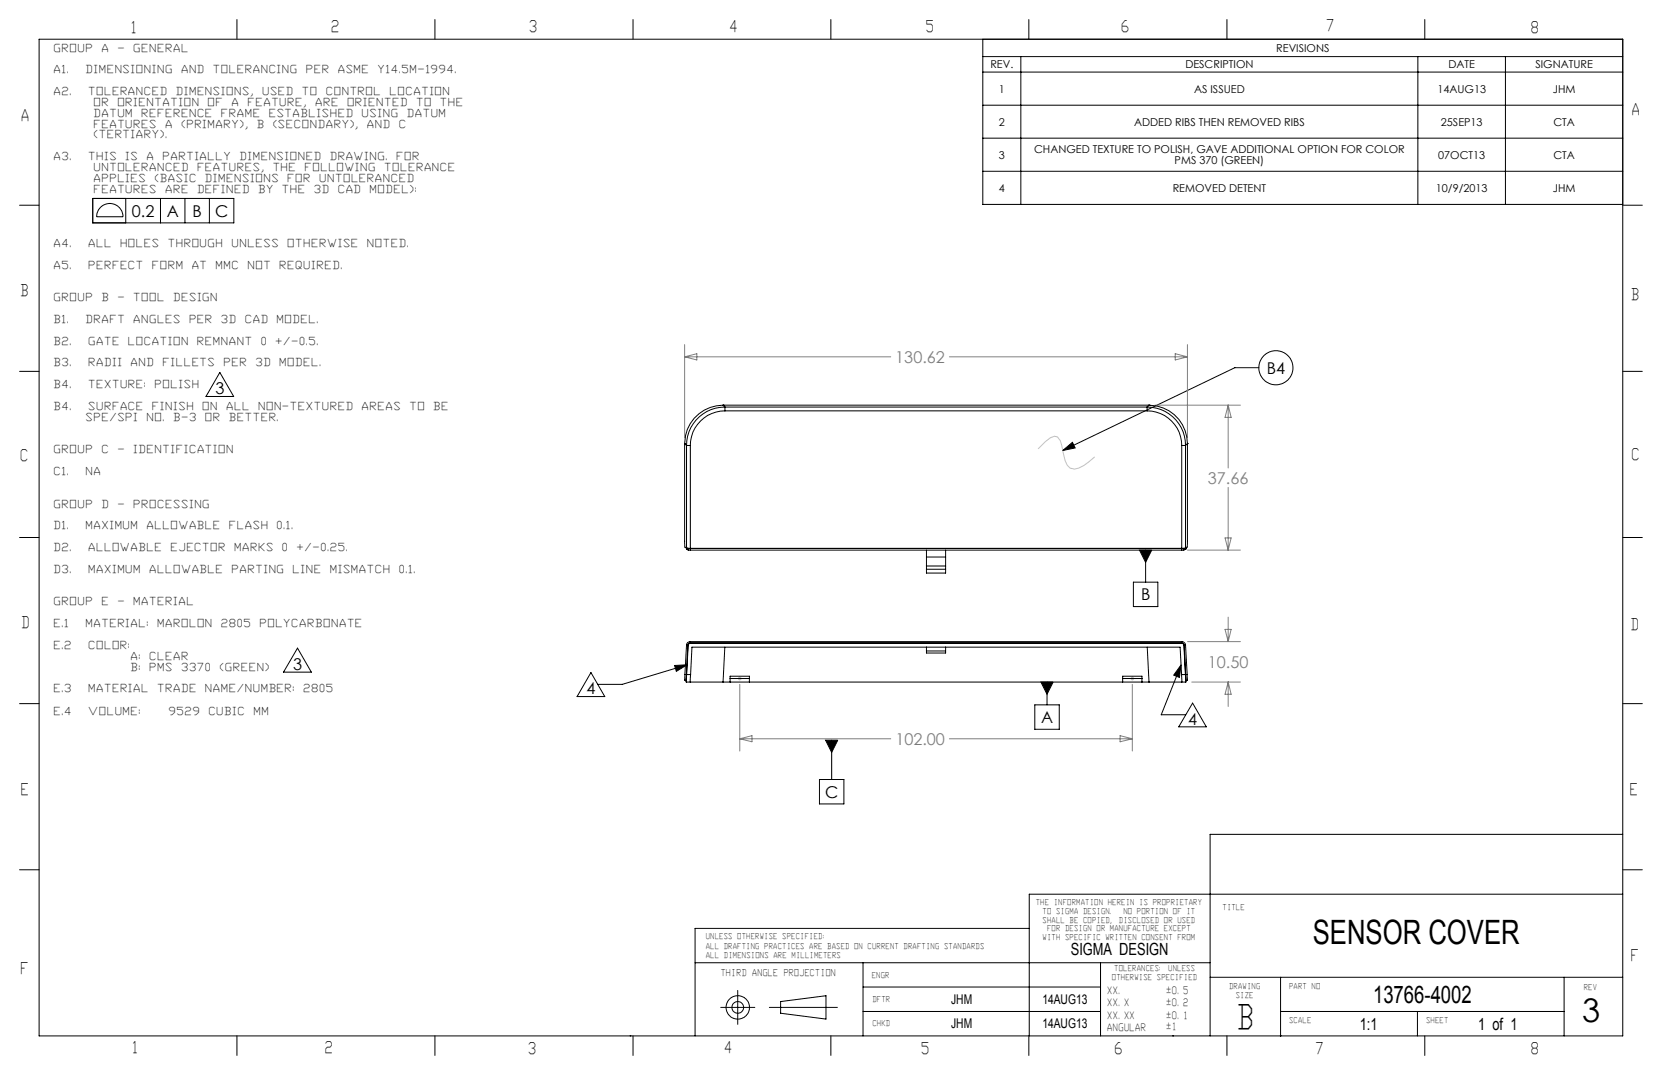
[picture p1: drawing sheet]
<svg xmlns="http://www.w3.org/2000/svg" width="432mm" height="279mm" viewBox="0 0 432 279" stroke-linecap="round" stroke-linejoin="round" font-family="sans-serif">
<g fill="none" stroke="#000" stroke-width=".26">
<path d="M10.2 10.2h411.4v259h-411.4zM61.6 5.1v5.1M113 5.1v5.1M164.5 5.1v5.1M215.9 5.1v5.1M255.3 10.2v42.9h166.3M255.3 14.7h166.3M255.3 18.7h166.3M265.2 14.7v38.4M267.3 5.1v5.1M318.8 5.1v5.1M368.4 14.7v38.4"/>
<path d="M370.2 5.1v5.1M391.1 14.7v38.4M255.3 27.3h166.3M255.3 35.9h166.3M5.1 53.3h5.1M24.1 51.6h36.6v6.3h-36.6zM26.1 53.9a3.4 3.4 0 0 1 3.7-.8 3.4 3.4 0 0 1 2.2 3.2h-6.9l.2-1zM32.7 51.6v6.3M41.7 51.6v6.3M48 51.6v6.3M54.4 51.6v6.3M255.3 44.5h166.3"/>
<path d="M421.6 53.3h5.1M5.1 96.5h5.1M57.1 96.8l3.6 6.2h-7.2zM327.1 95.6h-6.3l-44.7 21.5M421.6 96.5h5.1M177.9 115.3h.1M177.9 115.3v25.9v1l.5 .3M177.9 115.3l.5 .5M178.4 115.8h1M178.4 115.8v26.7M179.4 115.8v27.2M187.9 105.3h.1"/>
<path d="M187.9 105.3a10.1 10.1 0 0 0-10 10M187.9 105.3l.4 .5M187.9 105.3h110.6M188.3 106.8a9 9 0 0 0-8.9 9M188.3 105.8a10 10 0 0 0-9.9 10M188.3 105.8v1M188.3 106.8h109.7M188.3 105.8h109.7M276.1 117.1l2.5-2.1 .7 1.4zM298 106.8a9 9 0 0 1 9 9M298 105.8a10 10 0 0 1 10 10M298 105.8v1"/>
<path d="M298.5 105.3h.1M298.5 105.3a10 10 0 0 1 10 10M298.5 105.3l-.5 .5M307 115.8h1M307 115.8v27.2M308 115.8v26.7M308.5 115.3h.1M308.5 115.3v26.1a.88 .88 0 0 1-.5 1.1M308.5 115.3l-.5 .5M5.1 139.7h5.1M421.6 139.7h5.1M178.3 142.5l.1 .2"/>
<path d="M178.4 142.5h129.6M178.4 142.5h.1M178.4 142.5l.3 .1M178.4 142.5v.2M178.4 142.7h.1M178.4 142.7l.4 .2M178.7 142.6h129M178.7 142.6l.1 .3M178.8 142.9l.6 .1M179.4 143h127.6M240.7 144.8v2.3M240.7 144.8h5"/>
<path d="M240.7 147.1v1.8h5v-1.8M240.7 143v1.8M240.7 147.1h5M240.7 148h5M245.7 144.8v2.3M245.7 143v1.8M294.5 151.3h6.3v6.4h-6.3zM296.1 143h3.1l-1.6 3.2zM297.6 143v8.3M307.6 142.9l-.6 .1M307.7 142.6l-.1 .3M308 142.7h.1"/>
<path d="M308 142.7l-.4 .2M308 142.5h.1M308 142.5l-.3 .1M308 142.5v.2M77.3 168.5l3.6 6.2h-7.2zM153.5 174.8l3.6 6.2h-7.2zM175.3 173l3.2-.2-2.8 1.7zM177.9 175.3v1.5h.3M177.9 175.3h.4M178.2 176.8l.1 .5M178.3 177.3h1M178.3 175.3l-.1 1.5"/>
<path d="M178.3 175.3l.1 .1M178.4 167.7h.1M178.4 167.7h.3M178.4 167.7l-.5 7.6M178.4 175.4l-.1 1.9M178.4 175.3h1M178.4 175.3v.1M178.5 172.8l-16.8 5.1h-6.4M178.7 167.7l.3-.4 .4-.2h127.6l.5 .2 .2 .4M178.7 167.7h.1M178.7 167.7l-.4 7.6M178.8 167.7l-.4 7.6"/>
<path d="M179.3 177.3h8.6M179.4 167.2l-.5 .2-.1 .3M179.4 166.8a.96 .96 0 0 0-1 .9M179.4 166.8v.4M179.4 167.2h127.6M179.4 166.8h127.6M179.4 175.3l-.1 2M179.4 175.3l.4-7.1h126.8l.4 7.1M187.9 177.3h110.6M188.3 168.2l-.4 9.1M189.7 176.4h5M189.7 177.3v-1.5h5v1.5"/>
<path d="M240.7 168.2v1.5h5v-1.5M240.7 169.2h5M270.4 177.3h3.2l-1.6 3.1zM272 177.3v5.9M291.7 176.4h5M291.7 177.3v-1.5h5v1.5M298.1 168.2l.4 9.1M298.5 177.3h8.6M306.8 172.8l-.4 3.3-1.5-.6zM306.8 172.8l-5.1 13h6.3M307 175.3l.1 2M307 175.3h1"/>
<path d="M307 167.2l.4 .1 .2 .4M307 166.8h.2a.98 .98 0 0 1 .8 .9M307 166.8v.4M307.1 177.3h1M307.6 167.7l.4 7.6M307.6 167.7h.1M307.7 167.7l.3 7.6M308 175.4l.1 1.9M308 175.3v.1M308 167.7h.1M308 167.7h-.3M308 167.7l.4 7.6"/>
<path d="M308 175.3l.2 1.5M308.2 176.8l-.1 .5M308.4 175.3l.1 1.5h-.3M308.4 175.3h-.4M5.1 182.9h5.1M214.5 192.4h3.2l-1.6 3.1zM216.1 192.4v10.2M268.9 183.2h6.3v6.3h-6.3zM309.8 182.7l3.6 6.2h-7.2zM421.6 182.9h5.1M212.9 202.6h6.4v6.4h-6.4zM421.6 216.9h-107.2v52.3"/>
<path d="M5.1 226.1h5.1M421.6 226.1h5.1M421.6 232.4h-154.2v36.8M180.6 250.2h133.8M191.7 257.4v8.8M224.2 250.2v19M224.2 256.5h61.7M267.4 241.3h-86.8v27.9M285.9 250.2v19M314.4 254h107.2M332.7 254v15.2M406.4 254v15.2"/>
<path d="M61.6 269.2v5.1M113 269.2v5.1M164.5 269.2v5.1M187.3 261.8h8.8M199.9 261.8h17.7M202.8 260.3l11.8-1.5v6.1l-11.8-1.6zM215.9 269.2v5.1M224.2 262.9h61.7M267.3 269.2v5.1M318.8 269.2v5.1M332.7 262.9h73.7M368.3 262.9v6.3"/>
<path d="M370.2 269.2v5.1"/>
<circle cx="331.5" cy="95.6" r="4.4"/>
<circle cx="191.7" cy="261.8" r="3.1"/>
<circle cx="191.7" cy="261.8" r="1.52"/>
</g>
<path d="M269.7 116.7l1.8-1.9 1.4-1 1.1-.4 .7 .2 .8 .9 1.2 5.2a2.42 2.42 0 0 0 3.5 2l1.4-.7 2.8-2.3M191.7 176.4h1M191.8 176l.7 .7M192.2 175.9v.9M192.5 176l-.7 .7M293.7 176.4h1M293.8 176l.7 .7M294.2 175.9v.9M294.5 176l-.7 .7" fill="none" stroke="#c0c0c0" stroke-width=".26"/>
<g fill="none" stroke="#808080" stroke-width=".26">
<path d="M177.9 89.6v24.2M177.9 92.7h53.5M177.9 92.7l3.1-.8v1.7zM246.7 92.7h61.8M305.3 91.9l3.2 .8-3.2 .9zM308.5 89.6v24.2M300 105.3h22.3M319.1 105.3v16.3M319.1 105.3l.8 3.2h-1.6zM318.3 139.8h1.6l-.8 3.2zM319.1 126.7v16.3M308.5 143h13.8"/>
<path d="M192.2 177.9v17.3M294.2 177.9v17.3M308.5 166.8h13.8M309.6 177.3h12.7M318.3 163.6h1.6l-.8 3.2zM319.1 160.4v6.4M319.1 177.3v6.3M319.1 177.3l.8 3.1h-1.6zM192.2 192h39.2M192.2 192l3.2-.8v1.6zM246.7 192h47.5M291 191.2l3.2 .8-3.2 .8z"/>
</g>
<path d="M276.1 117.1l2.5-2.1 .7 1.4zM306.8 172.8l-.4 3.3-1.5-.6zM175.3 173l3.2-.2-2.8 1.7zM296.1 143l1.5 3.2 1.6-3.2zM270.4 177.3l1.6 3.1 1.6-3.1zM214.5 192.4l1.6 3.1 1.6-3.1z" fill="#000"/>
<g font-size="8.7">
<text x="341.1" y="245.3">SENSOR COVER</text>
<text x="322" y="267.5">B</text>
</g>
<text font-size="8.5" x="411.1" y="265.7">3</text>
<text font-size="6.3" x="356.7" y="260.6">13766-4002</text>
<g font-size="4.4">
<text x="278.2" y="248.2">SIGMA DESIGN</text>
<text x="353.3" y="267.6">1:1</text>
<text x="384.1" y="267.6">1 of 1</text>
</g>
<g font-size="4.2">
<text x="34" y="8.6">1</text>
<text x="86.3" y="8.4">2</text>
<text x="137.7" y="8.4">3</text>
<text x="189.8" y="8.3">4</text>
<text x="240.8" y="8.4">5</text>
<text x="291.6" y="8.3">6</text>
<text x="344.8" y="8.1">7</text>
<text x="398" y="8.6">8</text>
<text x="424.2" y="29.9">A</text>
<text x="5.8" y="31.4">A</text>
<text x="34.3" y="56.4">0.2</text>
<text x="43.3" y="56.4">A</text>
<text x="50" y="56.4">B</text>
<text x="55.9" y="56.4">C</text>
<text x="5.6" y="76.9">B</text>
<text x="424" y="77.9">B</text>
<text x="329.1" y="97.1">B4</text>
<text x="56" y="102.4">3</text>
<text x="5.5" y="119.8">C</text>
<text x="424.1" y="119.5">C</text>
<text x="296.5" y="156.1">B</text>
<text x="5.8" y="163.2">D</text>
<text x="424" y="163.7">D</text>
<text x="76.2" y="174.1">3</text>
<text x="152.4" y="180.4">4</text>
<text x="270.5" y="188">A</text>
<text x="308.7" y="188.3">4</text>
<text x="5.6" y="206.7">E</text>
<text x="214.4" y="207.3">C</text>
<text x="423.7" y="206.5">E</text>
<text x="423.9" y="249.8">F</text>
<text x="5.6" y="253.2">F</text>
<text x="34.4" y="273.6">1</text>
<text x="84.6" y="273.7">2</text>
<text x="137.4" y="273.9">3</text>
<text x="188.4" y="273.7">4</text>
<text x="239.6" y="273.9">5</text>
<text x="289.9" y="273.9">6</text>
<text x="342.1" y="273.9">7</text>
<text x="398" y="273.9">8</text>
</g>
<g font-size="4.2" fill="#808080">
<text x="232.6" y="94.3">130.62</text>
<text x="313.8" y="125.7">37.66</text>
<text x="313.8" y="173.6">10.50</text>
<text x="232.6" y="193.6">102.00</text>
</g>
<g font-size="3.5">
<text x="247.1" y="261">JHM</text>
<text x="270.8" y="261">14AUG13</text>
<text x="247.1" y="267.3">JHM</text>
<text x="270.8" y="267.3">14AUG13</text>
</g>
<g font-size="2.8">
<text x="14.2" y="13.4">GROUP</text>
<text x="26.6" y="13.4">A</text>
<text x="30.7" y="13.4">-</text>
<text x="34.9" y="13.4">GENERAL</text>
<text x="257.3" y="17.8">REV.</text>
<text x="308" y="17.8">DESCRIPTION</text>
<text x="331.6" y="13.5">REVISIONS</text>
<text x="376.3" y="17.8">DATE</text>
<text x="398.9" y="17.8">SIGNATURE</text>
<text x="14.2" y="19.1">A1.</text>
<text x="22.5" y="19.1">DIMENSIONING</text>
<text x="47.3" y="19.1">AND</text>
<text x="55.6" y="19.1">TOLERANCING</text>
<text x="79.7" y="19.1">PER</text>
<text x="88" y="19.1">ASME</text>
<text x="98.4" y="19.1">Y14.5M-1994.</text>
<text x="14.2" y="24.7">A2.</text>
<text x="23.2" y="24.7">TOLERANCED</text>
<text x="24.5" y="27.5">OR</text>
<text x="30.7" y="27.5">ORIENTATION</text>
<text x="45.9" y="24.7">DIMENSIONS,</text>
<text x="54.2" y="27.5">OF</text>
<text x="60.4" y="27.5">A</text>
<text x="64.5" y="27.5">FEATURE,</text>
<text x="68.3" y="24.7">USED</text>
<text x="78.7" y="24.7">TO</text>
<text x="82.1" y="27.5">ARE</text>
<text x="84.9" y="24.7">CONTROL</text>
<text x="90.4" y="27.5">ORIENTED</text>
<text x="101.5" y="24.7">LOCATION</text>
<text x="108.4" y="27.5">TO</text>
<text x="114.6" y="27.5">THE</text>
<text x="259.5" y="24.1">1</text>
<text x="310.2" y="24.1">AS ISSUED</text>
<text x="373.5" y="24.1">14AUG13</text>
<text x="403.5" y="24.1">JHM</text>
<text x="24.5" y="30.3">DATUM</text>
<text x="24.5" y="36">(TERTIARY).</text>
<text x="24.5" y="33.2">FEATURES</text>
<text x="37" y="30.3">REFERENCE</text>
<text x="43.2" y="33.2">A</text>
<text x="47.3" y="33.2">(PRIMARY),</text>
<text x="57.7" y="30.3">FRAME</text>
<text x="67" y="33.2">B</text>
<text x="70.1" y="30.3">ESTABLISHED</text>
<text x="71.1" y="33.2">(SECONDARY),</text>
<text x="94.2" y="30.3">USING</text>
<text x="95.6" y="33.2">AND</text>
<text x="103.9" y="33.2">C</text>
<text x="105.9" y="30.3">DATUM</text>
<text x="259.5" y="32.7">2</text>
<text x="294.6" y="32.7">ADDED RIBS THEN REMOVED RIBS</text>
<text x="374.4" y="32.7">25SEP13</text>
<text x="403.6" y="32.7">CTA</text>
<text x="14.2" y="41.6">A3.</text>
<text x="23.2" y="41.6">THIS</text>
<text x="32.8" y="41.6">IS</text>
<text x="38.3" y="41.6">A</text>
<text x="42.5" y="41.6">PARTIALLY</text>
<text x="62.5" y="41.6">DIMENSIONED</text>
<text x="85.9" y="41.6">DRAWING.</text>
<text x="103.2" y="41.6">FOR</text>
<text x="259.5" y="41.3">3</text>
<text x="268.7" y="39.9">CHANGED TEXTURE TO POLISH, GAVE ADDITIONAL OPTION FOR COLOR</text>
<text x="373.7" y="41.3">07OCT13</text>
<text x="403.6" y="41.3">CTA</text>
<text x="24.5" y="44.5">UNTOLERANCED</text>
<text x="24.5" y="47.3">APPLIES</text>
<text x="40.4" y="47.3">(BASIC</text>
<text x="51.4" y="44.5">FEATURES,</text>
<text x="53.5" y="47.3">DIMENSIONS</text>
<text x="71.1" y="44.5">THE</text>
<text x="74.9" y="47.3">FOR</text>
<text x="79.4" y="44.5">FOLLOWING</text>
<text x="83.2" y="47.3">UNTOLERANCED</text>
<text x="100.1" y="44.5">TOLERANCE</text>
<text x="305.2" y="42.7">PMS 370 (GREEN)</text>
<text x="24.5" y="50.1">FEATURES</text>
<text x="43.2" y="50.1">ARE</text>
<text x="51.4" y="50.1">DEFINED</text>
<text x="67.3" y="50.1">BY</text>
<text x="73.5" y="50.1">THE</text>
<text x="81.8" y="50.1">3D</text>
<text x="88" y="50.1">CAD</text>
<text x="96.3" y="50.1">MODEL):</text>
<text x="259.5" y="49.9">4</text>
<text x="304.7" y="49.9">REMOVED DETENT</text>
<text x="373.1" y="49.9">10/9/2013</text>
<text x="403.5" y="49.9">JHM</text>
<text x="14.2" y="64.2">A4.</text>
<text x="23.2" y="64.2">ALL</text>
<text x="31.4" y="64.2">HOLES</text>
<text x="43.9" y="64.2">THROUGH</text>
<text x="60.4" y="64.2">UNLESS</text>
<text x="74.9" y="64.2">OTHERWISE</text>
<text x="95.6" y="64.2">NOTED.</text>
<text x="14.2" y="69.9">A5.</text>
<text x="23.2" y="69.9">PERFECT</text>
<text x="39.7" y="69.9">FORM</text>
<text x="50.1" y="69.9">AT</text>
<text x="56.3" y="69.9">MMC</text>
<text x="64.6" y="69.9">NOT</text>
<text x="72.8" y="69.9">REQUIRED.</text>
<text x="14.2" y="78.3">GROUP</text>
<text x="14.2" y="84">B1.</text>
<text x="22.5" y="84">DRAFT</text>
<text x="26.6" y="78.3">B</text>
<text x="30.7" y="78.3">-</text>
<text x="34.9" y="84">ANGLES</text>
<text x="34.9" y="78.3">TOOL</text>
<text x="45.2" y="78.3">DESIGN</text>
<text x="49.4" y="84">PER</text>
<text x="57.7" y="84">3D</text>
<text x="63.9" y="84">CAD</text>
<text x="72.1" y="84">MODEL.</text>
<text x="14.2" y="89.6">B2.</text>
<text x="23.2" y="89.6">GATE</text>
<text x="33.5" y="89.6">LOCATION</text>
<text x="51.4" y="89.6">REMNANT</text>
<text x="68" y="89.6">0</text>
<text x="71.8" y="89.6">+/-0.5.</text>
<text x="14.2" y="95.3">B3.</text>
<text x="23.2" y="95.3">RADII</text>
<text x="34.2" y="95.3">AND</text>
<text x="42.5" y="95.3">FILLETS</text>
<text x="58.3" y="95.3">PER</text>
<text x="66.6" y="95.3">3D</text>
<text x="72.8" y="95.3">MODEL.</text>
<text x="14.2" y="100.9">B4.</text>
<text x="23.2" y="100.9">TEXTURE:</text>
<text x="40.4" y="100.9">POLISH</text>
<text x="14.2" y="106.5">B4.</text>
<text x="23.2" y="106.5">SURFACE</text>
<text x="39.7" y="106.5">FINISH</text>
<text x="52.8" y="106.5">ON</text>
<text x="59" y="106.5">ALL</text>
<text x="67.3" y="106.5">NON-TEXTURED</text>
<text x="94.2" y="106.5">AREAS</text>
<text x="106.6" y="106.5">TO</text>
<text x="112.8" y="106.5">BE</text>
<text x="22.5" y="109.4">SPE/SPI</text>
<text x="38.3" y="109.4">NO.</text>
<text x="45.2" y="109.4">B-3</text>
<text x="53.5" y="109.4">OR</text>
<text x="59.7" y="109.4">BETTER.</text>
<text x="14.2" y="117.8">GROUP</text>
<text x="26.6" y="117.8">C</text>
<text x="30.7" y="117.8">-</text>
<text x="34.9" y="117.8">IDENTIFICATION</text>
<text x="14.2" y="123.5">C1.</text>
<text x="22.5" y="123.5">NA</text>
<text x="14.2" y="131.9">GROUP</text>
<text x="26.6" y="131.9">D</text>
<text x="30.7" y="131.9">-</text>
<text x="34.9" y="131.9">PROCESSING</text>
<text x="14.2" y="137.6">D1.</text>
<text x="22.5" y="137.6">MAXIMUM</text>
<text x="38.3" y="137.6">ALLOWABLE</text>
<text x="59.7" y="137.6">FLASH</text>
<text x="72.1" y="137.6">0.1.</text>
<text x="14.2" y="143.2">D2.</text>
<text x="23.2" y="143.2">ALLOWABLE</text>
<text x="44.5" y="143.2">EJECTOR</text>
<text x="61.1" y="143.2">MARKS</text>
<text x="73.5" y="143.2">0</text>
<text x="77.3" y="143.2">+/-0.25.</text>
<text x="14.2" y="148.9">D3.</text>
<text x="23.2" y="148.9">MAXIMUM</text>
<text x="39" y="148.9">ALLOWABLE</text>
<text x="60.4" y="148.9">PARTING</text>
<text x="76.3" y="148.9">LINE</text>
<text x="85.9" y="148.9">MISMATCH</text>
<text x="103.9" y="148.9">0.1.</text>
<text x="14.2" y="157.3">GROUP</text>
<text x="26.6" y="157.3">E</text>
<text x="30.7" y="157.3">-</text>
<text x="34.9" y="157.3">MATERIAL</text>
<text x="14.2" y="163">E.1</text>
<text x="22.5" y="163">MATERIAL:</text>
<text x="41.1" y="163">MAROLON</text>
<text x="57.7" y="163">2805</text>
<text x="67.7" y="163">POLYCARBONATE</text>
<text x="14.2" y="168.6">E.2</text>
<text x="23.2" y="168.6">COLOR:</text>
<text x="34.2" y="171.5">A:</text>
<text x="39" y="171.5">CLEAR</text>
<text x="14.2" y="179.9">E.3</text>
<text x="23.2" y="179.9">MATERIAL</text>
<text x="34.2" y="174.3">B:</text>
<text x="39" y="174.3">PMS</text>
<text x="41.1" y="179.9">TRADE</text>
<text x="47.3" y="174.3">3370</text>
<text x="53.5" y="179.9">NAME/NUMBER:</text>
<text x="57.3" y="174.3">(GREEN)</text>
<text x="79" y="179.9">2805</text>
<text x="14.2" y="185.7">E.4</text>
<text x="23.2" y="185.7">VOLUME:</text>
<text x="44" y="185.7">9529</text>
<text x="54.4" y="185.7">CUBIC</text>
<text x="66.1" y="185.7">MM</text>
</g>
<g font-size="2.6">
<text x="287.8" y="261.5">XX.X</text>
<text x="287.8" y="258.3">XX.</text>
<text x="303.2" y="261.5">±0.2</text>
<text x="303.2" y="258.3">±0.5</text>
<text x="287.8" y="268">ANGULAR</text>
<text x="287.8" y="264.8">XX.XX</text>
<text x="303.2" y="267.8">±1</text>
<text x="303.2" y="264.8">±0.1</text>
</g>
<text font-size="2.4" x="187.4" y="253.7">THIRD ANGLE PROJECTION</text>
<g font-size="2.1">
<text x="269.3" y="235.2">THE INFORMATION HEREIN IS PROPRIETARY</text>
<text x="271" y="237.5">TO SIGMA DESIGN.</text>
<text x="271" y="239.8">SHALL BE COPIED, DISCLOSED OR USED</text>
<text x="292.1" y="237.5">NO PORTION OF IT</text>
<text x="317.8" y="236.4">TITLE</text>
<text x="183.5" y="244.1">UNLESS OTHERWISE SPECIFIED:</text>
<text x="271" y="244.3">WITH SPECIFIC WRITTEN CONSENT FROM</text>
<text x="272.2" y="242.1">FOR DESIGN OR MANUFACTURE EXCEPT</text>
<text x="183.5" y="246.6">ALL DRAFTING PRACTICES ARE BASED ON CURRENT DRAFTING STANDARDS</text>
<text x="183.5" y="249">ALL DIMENSIONS ARE MILLIMETERS</text>
<text x="226.7" y="254.1">ENGR</text>
<text x="289.1" y="254.7">OTHERWISE SPECIFIED</text>
<text x="289.7" y="252.4">TOLERANCES: UNLESS</text>
<text x="319.5" y="257">DRAWING</text>
<text x="335.1" y="257">PART NO</text>
<text x="411.7" y="257.3">REV</text>
<text x="226.8" y="260.3">DFTR</text>
<text x="321.2" y="259.3">SIZE</text>
<text x="226.8" y="266.7">CHKD</text>
<text x="335.1" y="265.9">SCALE</text>
<text x="370.7" y="265.9">SHEET</text>
</g>
</svg>
